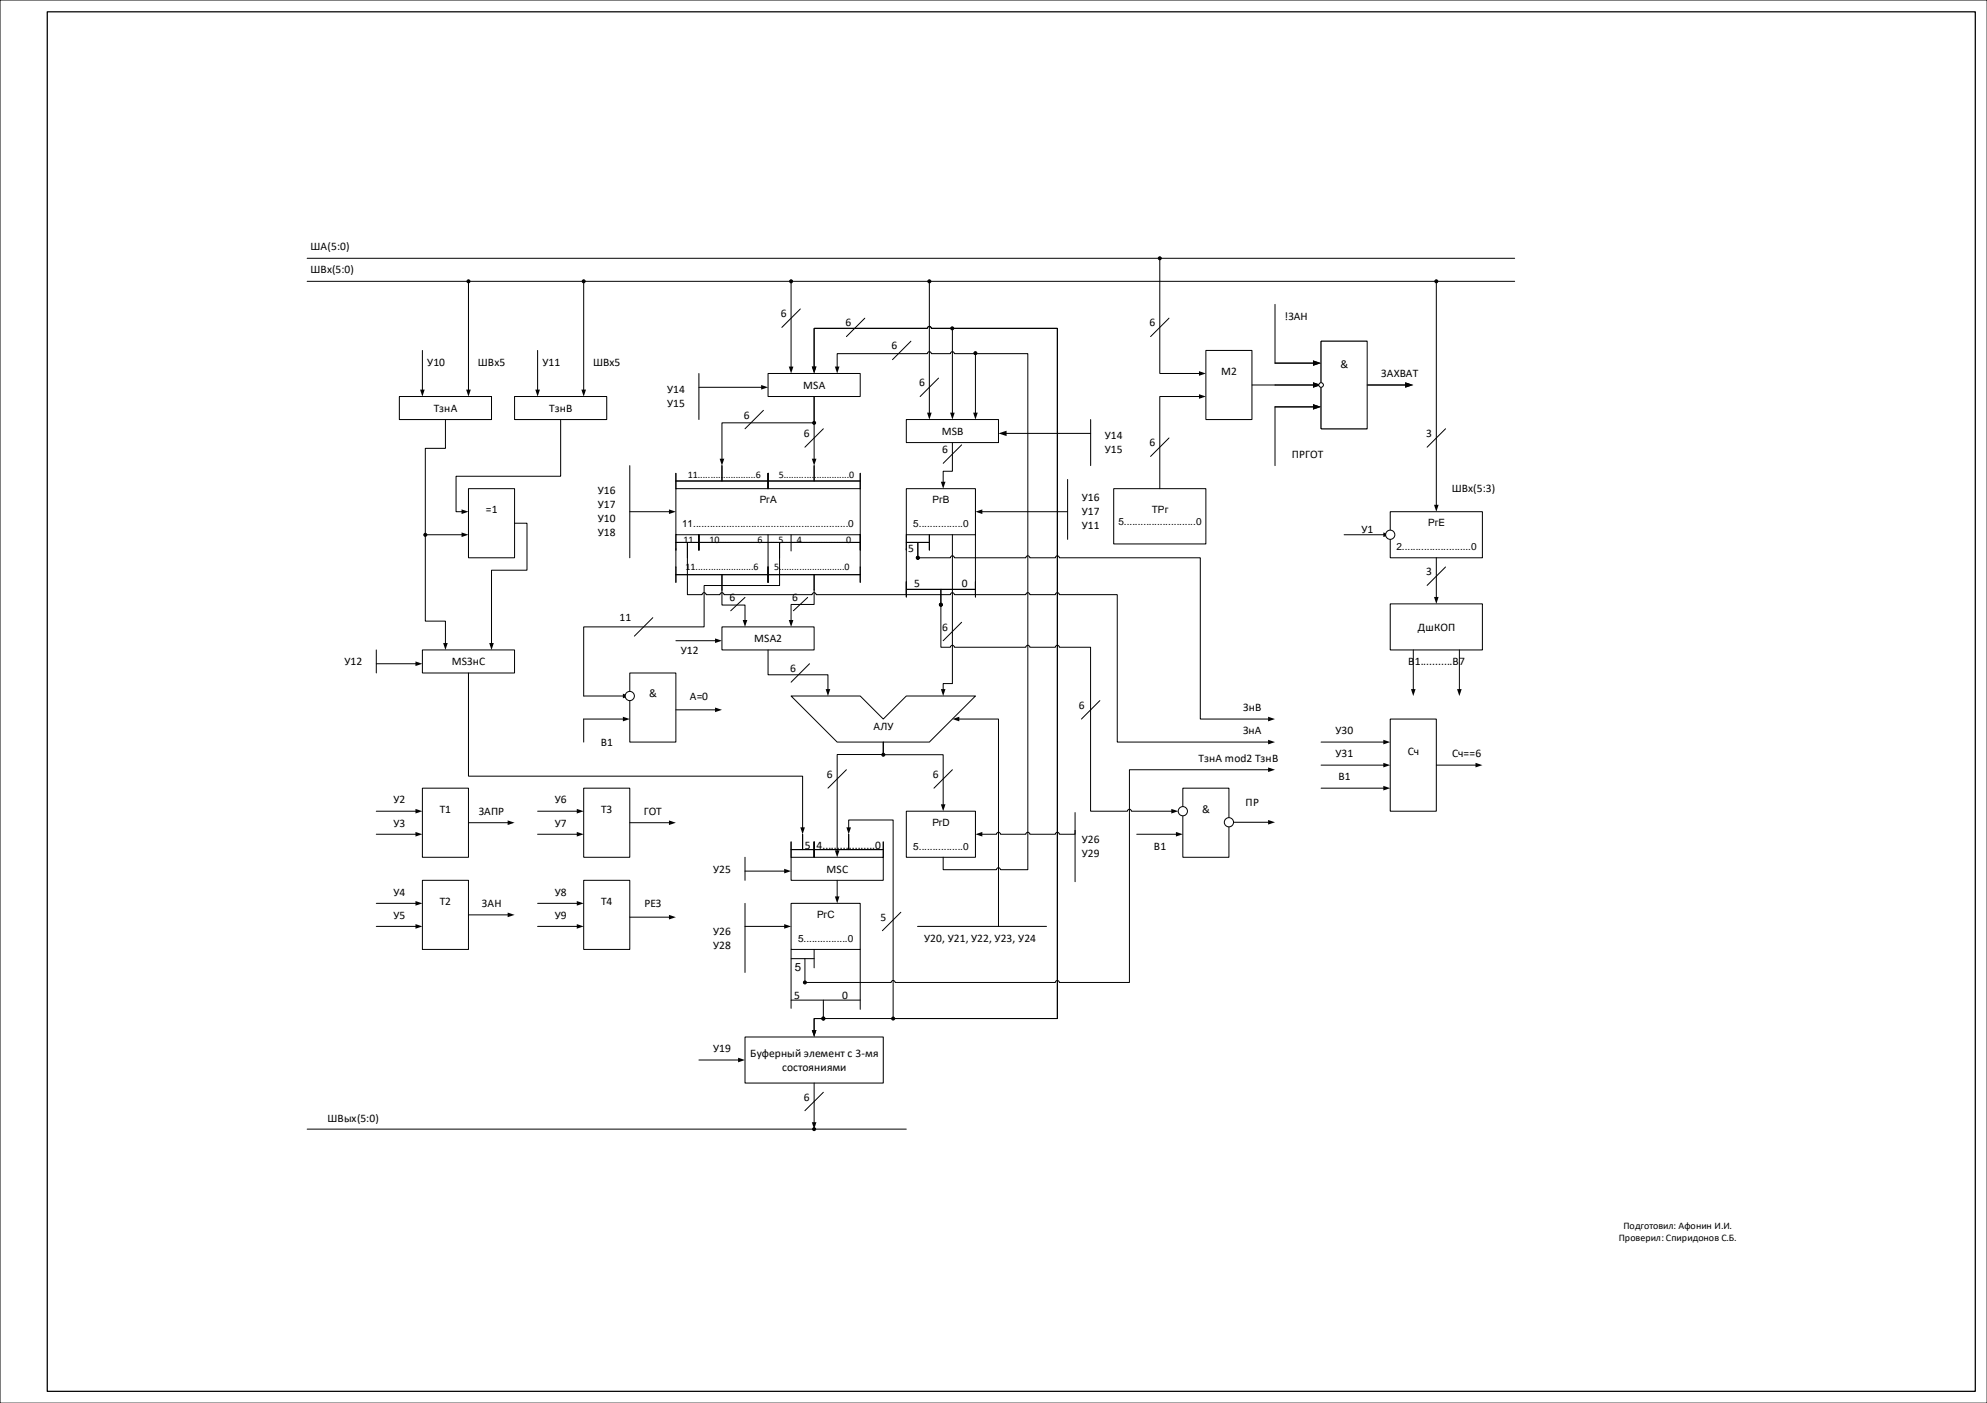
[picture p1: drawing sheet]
<svg xmlns="http://www.w3.org/2000/svg" width="841mm" height="594mm" viewBox="0 0 841 594" stroke-linecap="round" stroke-linejoin="round" font-family="sans-serif">
<path d="M130 109.3h511.1M130 119.1h511.1M130 478h253.6M0 594v-594h841v594" fill="none" stroke="#000" stroke-width=".42"/>
<path d="M20 5h816v584h-816z" fill="none" stroke="#000" stroke-width=".53"/>
<path d="M286 206.9h78.1v19.5h-78.1z" fill-rule="evenodd" fill="#fff"/>
<path d="M286 206.9h78.1v19.5h-78.1z" fill="none" stroke="#000" stroke-width=".42"/>
<path d="M383.6 206.9h29.2v19.5h-29.2z" fill-rule="evenodd" fill="#fff"/>
<path d="M383.6 206.9h29.2v19.5h-29.2z" fill="none" stroke="#000" stroke-width=".42"/>
<path d="M383.6 343.4h29.2v19.5h-29.2z" fill-rule="evenodd" fill="#fff"/>
<path d="M383.6 343.4h29.2v19.5h-29.2z" fill="none" stroke="#000" stroke-width=".42"/>
<path d="M334.8 294.6h29.3l9.7 9.8 9.8-9.8h29.2l-19.5 19.6h-39z" fill-rule="evenodd" fill="#fff"/>
<path d="M334.8 294.6h29.3l9.7 9.8 9.8-9.8h29.2l-19.5 19.6h-39z" fill="none" stroke="#000" stroke-width=".42"/>
<path d="M334.8 382.4h29.3v19.5h-29.3z" fill-rule="evenodd" fill="#fff"/>
<path d="M334.8 382.4h29.3v19.5h-29.3z" fill="none" stroke="#000" stroke-width=".42"/>
<path d="M305.6 265.4h39v9.7h-39z" fill-rule="evenodd" fill="#fff"/>
<path d="M305.6 265.4h39v9.7h-39z" fill="none" stroke="#000" stroke-width=".42"/>
<path d="M325.1 158.1h39v9.8h-39z" fill-rule="evenodd" fill="#fff"/>
<path d="M325.1 158.1h39v9.8h-39z" fill="none" stroke="#000" stroke-width=".42"/>
<path d="M383.6 177.6h39v9.8h-39z" fill-rule="evenodd" fill="#fff"/>
<g fill="none" stroke="#000" stroke-width=".42">
<path d="M334.8 119.1v36.3M393.3 119.1v55.8M403 139l.1 35.9M354.3 155.4v-5.7h38.2a.83 .83 0 0 1 .8-.8 .83 .83 0 0 1 .9 .8h8a.83 .83 0 0 1 .9-.8 .83 .83 0 0 1 .8 .8h31.1v218.5h-11.6a.83 .83 0 0 0-.8-.9 .83 .83 0 0 0-.8 .9h-22.6v-5.3M412.8 149.5v25.4M344.6 167.9v11.1h-39v15.4M383.6 177.6h39v9.8h-39zM403.1 187.4v12.1h-3.9v4.7M290.9 236.1v15.6h6.3a.83 .83 0 0 1 .8-.8 .83 .83 0 0 1 .8 .8h5.9a.83 .83 0 0 1 .9-.8 .83 .83 0 0 1 .8 .8h37.3a.83 .83 0 0 1 .9-.8 .83 .83 0 0 1 .8 .8h56.8a.83 .83 0 0 1 .9-.8 .83 .83 0 0 1 .8 .8h30.3a.83 .83 0 0 1 .8-.8 .83 .83 0 0 1 .8 .8h10.9a.83 .83 0 0 1 .8-.8 .83 .83 0 0 1 .8 .8h24.6v62.5h64M383.6 226.4v26.3M383.6 229.6h9.7M388.5 229.6v6.5h13.7a.83 .83 0 0 1 .9-.8 .83 .83 0 0 1 .8 .8h30.3a.83 .83 0 0 1 .8-.8 .83 .83 0 0 1 .8 .8h10.9a.83 .83 0 0 1 .8-.8 .83 .83 0 0 1 .8 .8h59.7v68.3h28.9"/>
<path d="M393.3 226.4v6.5M403.1 226.4v63h-3.9v2.6M412.8 226.4v26.3M305.6 249.8v6.3h9.7v6.6M383.6 249.5h29.2M398.2 249.5v24.5h4a.83 .83 0 0 1 .9-.8 .83 .83 0 0 1 .8 .8h30.3a.83 .83 0 0 1 .8-.8 .83 .83 0 0 1 .8 .8h10.9a.83 .83 0 0 1 .8-.8 .83 .83 0 0 1 .8 .8h13.3v69.4h15.6a.83 .83 0 0 1 .8-.8 .83 .83 0 0 1 .8 .8h17.2M325.1 275.1v10.6h25.3v6.3M399.2 340.7v-21.2h-25.4v-5.3v5.2h-19.5v40.8"/>
<circle cx="334.8" cy="119.1" r=".63"/>
<circle cx="393.3" cy="119.1" r=".64"/>
<circle cx="403" cy="139" r=".64"/>
<circle cx="412.8" cy="149.5" r=".63"/>
<circle cx="388.5" cy="236.1" r=".63"/>
<circle cx="398.2" cy="256" r=".63"/>
<circle cx="344.6" cy="478" r=".64"/>
</g>
<g fill="#000">
<path d="M333.8 155.2h2l-1 2.9zM353.3 155.2h2l-1 2.9zM392.4 174.7h1.9l-1 2.9zM402.1 174.7h2l-1 2.9zM411.9 174.7h1.9l-1 2.9zM304.6 194.2h1.9l-.9 2.9zM398.2 204h2l-1 2.9zM314.3 262.5h2l-1 2.9zM349.4 291.7h2l-1 2.9zM398.2 291.7h2l-1 2.9zM536.7 303.4l2.9 1-2.9 1zM536.7 313.2l2.9 1-2.9 .9z"/>
<path d="M353.3 360h2l-1 2.9zM398.2 340.5h2l-1 2.9zM495.7 342.4l3 1-3 1z"/>
<circle cx="334.8" cy="119.1" r=".63"/>
<circle cx="393.3" cy="119.1" r=".64"/>
<circle cx="403" cy="139" r=".64"/>
<circle cx="412.8" cy="149.5" r=".63"/>
<circle cx="388.5" cy="236.1" r=".63"/>
<circle cx="398.2" cy="256" r=".63"/>
<circle cx="344.6" cy="478" r=".64"/>
</g>
<path d="M500.6 333.7h19.5v29.2h-19.5z" fill-rule="evenodd" fill="#fff"/>
<path d="M500.6 333.7h19.5v29.2h-19.5z" fill="none" stroke="#000" stroke-width=".42"/>
<circle cx="520.1" cy="348.1" r="1.95" fill="#fff"/>
<g fill="none" stroke="#000" stroke-width=".42">
<path d="M344.6 167.9v26.5M481.1 353.2h16.8M522.1 348.1h14.8"/>
<circle cx="344.6" cy="179" r=".64"/>
<circle cx="520.1" cy="348.1" r="1.95"/>
</g>
<g fill="#000">
<path d="M343.6 194.2h1.9l-.9 2.9zM497.7 352.2l2.9 1-2.9 .9zM536.7 347.1l2.9 1-2.9 1z"/>
<circle cx="344.6" cy="179" r=".64"/>
</g>
<path d="M169 167.9h39v9.7h-39z" fill-rule="evenodd" fill="#fff"/>
<path d="M169 167.9h39v9.7h-39z" fill="none" stroke="#000" stroke-width=".42"/>
<path d="M217.8 167.9h39v9.7h-39z" fill-rule="evenodd" fill="#fff"/>
<g fill="none" stroke="#000" stroke-width=".42">
<path d="M198.3 119.1v46.1M247 119.1v46.1M217.8 167.9h39v9.7h-39z"/>
<circle cx="247" cy="119.1" r=".64"/>
</g>
<g fill="#000">
<path d="M197.3 164.9h1.9l-.9 3zM246.1 164.9h1.9l-1 3z"/>
<circle cx="247" cy="119.1" r=".64"/>
</g>
<path d="M198.3 206.9h19.5v29.2h-19.5z" fill-rule="evenodd" fill="#fff"/>
<path d="M188.5 177.6v12.2h-8.5v36.6h15.6M237.3 177.6v24h-44.3v15h2.6M198.3 206.9h19.5v29.2h-19.5z" fill="none" stroke="#000" stroke-width=".42"/>
<path d="M195.4 215.6l2.9 1-2.9 1zM195.4 225.4l2.9 1-2.9 1z" fill="#000"/>
<path d="M178.8 275.1h39v9.8h-39z" fill-rule="evenodd" fill="#fff"/>
<g fill="none" stroke="#000" stroke-width=".42">
<path d="M180 226.4v36.5h8.5v9.6M217.8 221.5h5.2v19.9h-15v31.1M178.8 275.1h39v9.8h-39zM198.3 284.9v43.7h141.4v21.9M334.8 356.4v6.5M334.8 359.7h9.8M339.7 353.2v6.5M344.6 356.4v6.5"/>
<circle cx="180" cy="226.4" r=".63"/>
</g>
<g fill="#000">
<path d="M187.5 272.2h2l-1 2.9zM207 272.2h2l-1 2.9zM338.7 350.2h2l-1 3z"/>
<circle cx="180" cy="226.4" r=".63"/>
</g>
<path d="M178.8 333.7h19.5v29.2h-19.5z" fill-rule="evenodd" fill="#fff"/>
<path d="M178.8 333.7h19.5v29.2h-19.5zM159.3 343.4h16.8M159.3 353.2h16.8M198.3 348.3h16.8" fill="none" stroke="#000" stroke-width=".42"/>
<path d="M175.8 342.4l3 1-3 1zM175.8 352.2l3 1-3 .9zM214.9 347.3l2.9 1-2.9 1z" fill="#000"/>
<path d="M178.8 372.7h19.5v29.2h-19.5z" fill-rule="evenodd" fill="#fff"/>
<path d="M178.8 372.7h19.5v29.2h-19.5zM159.3 382.4h16.8M159.3 392.2h16.8M198.3 387.3h16.8" fill="none" stroke="#000" stroke-width=".42"/>
<path d="M175.8 381.4l3 1-3 1zM175.8 391.2l3 1-3 .9zM214.9 386.3l2.9 1-2.9 1z" fill="#000"/>
<path d="M247 333.7h19.5v29.2h-19.5z" fill-rule="evenodd" fill="#fff"/>
<path d="M247 333.7h19.5v29.2h-19.5zM227.5 343.4h16.9M227.5 353.2h16.9M266.5 348.3h16.9" fill="none" stroke="#000" stroke-width=".42"/>
<path d="M244.1 342.4l2.9 1-2.9 1zM244.1 352.2l2.9 1-2.9 .9zM283.1 347.3l2.9 1-2.9 1z" fill="#000"/>
<path d="M247 372.7h19.5v29.2h-19.5z" fill-rule="evenodd" fill="#fff"/>
<path d="M247 372.7h19.5v29.2h-19.5zM227.5 382.4h16.9M227.5 392.2h16.9M266.5 388.3h16.9" fill="none" stroke="#000" stroke-width=".42"/>
<path d="M244.1 381.4l2.9 1-2.9 1zM244.1 391.2l2.9 1-2.9 .9zM283.1 387.3l2.9 1-2.9 .9z" fill="#000"/>
<path d="M471.3 206.9h39.1v23.4h-39.1z" fill-rule="evenodd" fill="#fff"/>
<g fill="none" stroke="#000" stroke-width=".42">
<path d="M471.3 206.9h39.1v23.4h-39.1z"/>
<circle cx="490.9" cy="109.3" r=".64"/>
</g>
<circle cx="490.9" cy="109.3" r=".64" fill="#000"/>
<path d="M510.4 148.4h19.5v29.2h-19.5z" fill-rule="evenodd" fill="#fff"/>
<path d="M490.9 109.3v48.8h16.8M510.4 148.4h19.5v29.2h-19.5zM507.7 167.9h-16.8v39" fill="none" stroke="#000" stroke-width=".42"/>
<path d="M507.4 157.1l3 1-3 1zM507.4 166.9l3 1-3 .9z" fill="#000"/>
<path d="M559.1 144.5h19.5v37h-19.5z" fill-rule="evenodd" fill="#fff"/>
<path d="M539.6 153.7h16.4M559.1 144.5h19.5v37h-19.5zM539.6 163h16.4M539.6 172.2h16.4M578.6 163h16.4" fill="none" stroke="#000" stroke-width=".42"/>
<path d="M555.7 152.6l3.4 1.1-3.4 1.2zM555.7 161.8l3.4 1.2-3.4 1.1zM555.7 171.1l3.4 1.1-3.4 1.2zM594.7 161.8l3.4 1.2-3.4 1.1z" fill="#000"/>
<path d="M559.1 144.5h19.5v37h-19.5z" fill-rule="evenodd" fill="#fff"/>
<g fill="none" stroke="#000" stroke-width=".42">
<path d="M539.6 128.8v24.9h16.4M178.8 148.4v16.8M227.5 148.4v16.8M559.1 144.5h19.5v37h-19.5zM529.9 163h26.1M556 172.2h-16.4v24.9M578.6 163h16.4M159.3 275.1v9.8M159.3 281h16.8"/>
<circle cx="198.3" cy="119.1" r=".63"/>
</g>
<g fill="#000">
<path d="M555.7 152.6l3.4 1.1-3.4 1.2zM177.8 164.9h1.9l-.9 3zM226.6 164.9h1.9l-1 3zM555.7 161.8l3.4 1.2-3.4 1.1zM555.7 171.1l3.4 1.1-3.4 1.2zM594.7 161.8l3.4 1.2-3.4 1.1zM175.8 280l3 1-3 1z"/>
<circle cx="198.3" cy="119.1" r=".63"/>
</g>
<path d="M588.4 304.4h19.5v39h-19.5z" fill-rule="evenodd" fill="#fff"/>
<path d="M588.4 304.4h19.5v39h-19.5zM559.1 333.7h26.6M607.9 323.9h16.8" fill="none" stroke="#000" stroke-width=".42"/>
<path d="M585.5 332.7l2.9 1-2.9 .9zM624.5 322.9l2.9 1-2.9 1z" fill="#000"/>
<path d="M266.5 284.9h19.5v29.3h-19.5z" fill-rule="evenodd" fill="#fff"/>
<g fill="none" stroke="#000" stroke-width=".42">
<path d="M295.8 158.1v19.5M295.8 164h26.6M266.5 197.1v39M305.6 197.1v6.5M344.6 197.1v6.5M425.7 183.5h35.9M266.5 216.6h16.9M286 200.4v6.5M286 203.6h78.1M325.1 200.4v6.5M364.1 200.4v6.5M415.5 216.6h36.3"/>
<path d="M451.8 203v25.3M286 226.4v20.1M286 229.6h9.8M290.9 229.6v6.5M295.8 226.4v6.5M325.1 226.4v20.1M329.9 236.1v11.8h-31.9v17.5h-51v29.2h16.9M364.1 226.4v20.1M286 243.3h78.1M305.6 243.3v6.5M344.6 243.3v12.6h-9.8v6.8M286 271.2h16.9"/>
<path d="M266.5 284.9h19.5v29.3h-19.5zM247 304.4h16.9M286 300.5h16.9M405.8 304.4h16.8v87.8M559.1 314.2h26.6M455 351.5v1.7h-6.7a.83 .83 0 0 0-.8-.9 .83 .83 0 0 0-.8 .9h-10.9a.83 .83 0 0 0-.8-.9 .83 .83 0 0 0-.8 .9h-10.8a.83 .83 0 0 0-.8-.9 .83 .83 0 0 0-.8 .9h-6.3M315.3 392.2h16.8M315.3 382.4v29.3M388.3 392.2h54.6"/>
</g>
<g fill="#000">
<path d="M322.1 163l3 1-3 .9zM422.6 183.5l3.4-1.2v2.3zM283.1 215.6l2.9 1-2.9 1zM412.8 216.6l3-1v2zM302.6 270.3l3 .9-3 1zM333.8 262.5h2l-1 2.9zM263.6 293.7l2.9 .9-2.9 1zM302.6 299.5l3 1-3 1zM263.6 303.4l2.9 1-2.9 1zM403.1 304.4l2.9-1v2zM585.5 313.2l2.9 1-2.9 .9zM412.8 353.2l3-1v1.9z"/>
<path d="M331.9 391.2l2.9 1-2.9 .9z"/>
</g>
<circle cx="266.5" cy="294.6" r="1.95" fill="#fff"/>
<circle cx="266.5" cy="294.6" r="1.95" fill="none" stroke="#000" stroke-width=".42"/>
<circle cx="500.6" cy="343.4" r="1.95" fill="#fff"/>
<g fill="none" stroke="#000" stroke-width=".42">
<path d="M455 344v29.3"/>
<circle cx="500.6" cy="343.4" r="1.95"/>
</g>
<path d="M334.8 362.9h39v9.8h-39z" fill-rule="evenodd" fill="#fff"/>
<path d="M461.6 177.6v19.5M559.1 323.9h26.6M315.3 368.8h16.8M315.3 362.9v9.8M334.8 362.9h39v9.8h-39zM354.3 372.7v7" fill="none" stroke="#000" stroke-width=".42"/>
<path d="M585.5 322.9l2.9 1-2.9 1zM331.9 367.8l2.9 1-2.9 .9zM353.3 379.5h2l-1 2.9z" fill="#000"/>
<path d="M588.4 216.6h39v19.5h-39z" fill-rule="evenodd" fill="#fff"/>
<path d="M588.4 216.6h39v19.5h-39z" fill="none" stroke="#000" stroke-width=".42"/>
<path d="M588.4 255.6h39v19.5h-39z" fill-rule="evenodd" fill="#fff"/>
<path d="M568.9 226.4h16.8M607.9 236.1v16.9M588.4 255.6h39v19.5h-39zM598.1 275.1v16.9M617.6 275.1v16.9" fill="none" stroke="#000" stroke-width=".42"/>
<path d="M585.5 225.4l2.9 1-2.9 1zM606.9 252.7h2l-1 2.9zM597.2 291.7h1.9l-1 2.9zM616.7 291.7h1.9l-1 2.9z" fill="#000"/>
<circle cx="588.4" cy="226.4" r="1.95" fill="#fff"/>
<g fill="none" stroke="#000" stroke-width=".42">
<path d="M607.9 119.1v94.8M247 304.4v9.8M344.6 356.4v6.5M344.6 359.7h29.2M359.2 350.5v-3.4h18.8v84.1M359.2 353.2v6.5M373.8 356.4v6.5"/>
<circle cx="607.9" cy="119.1" r=".64"/>
<circle cx="588.4" cy="226.4" r="1.95"/>
<circle cx="373.8" cy="319.5" r=".63"/>
<circle cx="378" cy="431.2" r=".63"/>
</g>
<g fill="#000">
<path d="M606.9 213.7h2l-1 2.9zM358.2 350.2h2l-1 3z"/>
<circle cx="607.9" cy="119.1" r=".64"/>
<circle cx="373.8" cy="319.5" r=".63"/>
<circle cx="378" cy="431.2" r=".63"/>
</g>
<path d="M315.3 439h58.5v19.5h-58.5z" fill-rule="evenodd" fill="#fff"/>
<path d="M315.3 439h58.5v19.5h-58.5zM295.8 448.7h16.8M344.6 458.5v16.8" fill="none" stroke="#000" stroke-width=".42"/>
<path d="M312.4 447.8l2.9 .9-2.9 1zM343.6 475.1h1.9l-.9 2.9z" fill="#000"/>
<circle cx="559.1" cy="163" r=".98" fill="#fff"/>
<g fill="none" stroke="#000" stroke-width=".42">
<path d="M338.7 130.8l-7.8 7.8M366 134.7l-7.8 7.8M494.8 134.7l-7.8 7.8M344.6 155.4v-16.4h47.9a.83 .83 0 0 1 .8-.8 .83 .83 0 0 1 .9 .8h53.3v292.2h-99M385.5 144.5l-7.8 7.8M323.1 173.7l-7.8 7.8M397.2 160.1l-7.8 7.8M348.5 181.5l-7.8 7.8M407 188.3l-7.8 7.8M494.8 185.4l-7.8 7.8M611.8 181.5l-7.8 7.8M295.8 226.4v6.5"/>
<path d="M295.8 229.6h68.3M329.9 229.6v6.5M334.8 226.4v6.9M364.1 226.4v6.5M315.3 252.9l-6 5.7M341.8 252.9l-6 5.7M611.8 240l-7.8 7.8M276.3 261.5l-7.8 7.8M407 263.4l-7.8 7.8M342.6 281l-7.8 7.8M465.5 296.6l-7.8 7.8M358.2 325.9l-7.8 7.8"/>
<path d="M403.1 325.9l-7.8 7.8M536.9 325.9h-58.9v90h-29.7a.83 .83 0 0 0-.8-.8 .83 .83 0 0 0-.8 .8h-67.9a.83 .83 0 0 0-.8-.8 .83 .83 0 0 0-.8 .8h-36.5v-10.1M381.3 386.2l-7.9 7.8M334.8 401.9v25M334.8 405.8h9.8M344.6 401.9v7.8M364.1 401.9v25.4M334.8 423.4h29.3M348.5 431.2h-3.9v5.1M348.5 423.4v7.8M348.5 462.4l-7.8 7.8"/>
<circle cx="559.1" cy="163" r=".98"/>
<circle cx="340.7" cy="415.9" r=".64"/>
<circle cx="348.5" cy="431.2" r=".64"/>
</g>
<g fill="#000">
<path d="M343.6 155.2h1.9l-.9 2.9zM536.7 324.9l2.9 1-2.9 .9zM343.6 436.1h1.9l-.9 2.9z"/>
<circle cx="340.7" cy="415.9" r=".64"/>
<circle cx="348.5" cy="431.2" r=".64"/>
</g>
<g font-size="4.9">
<text x="131.4" y="106">ША(5:0)</text>
<text x="131.4" y="115.7">ШВх(5:0)</text>
<text x="330.5" y="134.3">6</text>
<text x="543.6" y="135.3">!ЗАН</text>
<text x="357.8" y="138.2">6</text>
<text x="486.5" y="138.2">6</text>
<text x="377.3" y="147.9">6</text>
<text x="180.9" y="154.8">У10</text>
<text x="202.3" y="154.8">ШВх5</text>
<text x="229.6" y="154.8">У11</text>
<text x="251" y="154.8">ШВх5</text>
<text x="567.3" y="155.6">&amp;</text>
<text x="516.9" y="158.6">M2</text>
<text x="584.6" y="159.6">ЗАХВАТ</text>
<text x="282.3" y="166.4">У14</text>
<text x="340" y="164.5">MSA</text>
<text x="389" y="163.5">6</text>
<text x="282.3" y="172.4">У15</text>
<text x="183.6" y="174.3">ТзнА</text>
<text x="232.4" y="174.3">ТзнВ</text>
<text x="314.8" y="177.2">6</text>
<text x="340.2" y="185">6</text>
<text x="398.6" y="184">MSB</text>
<text x="467.7" y="185.9">У14</text>
<text x="603.6" y="185">3</text>
<text x="398.7" y="191.8">6</text>
<text x="467.7" y="191.9">У15</text>
<text x="486.5" y="188.9">6</text>
<text x="546.7" y="193.8">ПРГОТ</text>
<text x="253" y="209.3">У16</text>
<text x="614.4" y="208.4">ШВх(5:3)</text>
<text x="253" y="215.2">У17</text>
<text x="457.9" y="212.3">У16</text>
<text x="205.6" y="217.1">=1</text>
<text x="253" y="221.1">У10</text>
<text x="457.9" y="218.2">У17</text>
<text x="253" y="227.1">У18</text>
<text x="457.9" y="224.1">У11</text>
<text x="576.2" y="225.5">У1</text>
<text x="384.4" y="233.8">5</text>
<text x="603.6" y="243.6">3</text>
<text x="386.9" y="248.6">5</text>
<text x="407.1" y="248.6">0</text>
<text x="308.8" y="254.3">6</text>
<text x="335.3" y="254.3">6</text>
<text x="262.2" y="263.1">11</text>
<text x="398.7" y="267">6</text>
<text x="600.1" y="267">ДшКОП</text>
<text x="319.2" y="271.8">MSA2</text>
<text x="145.7" y="281.6">У12</text>
<text x="191.3" y="281.6">MSЗнС</text>
<text x="288.2" y="276.7">У12</text>
<text x="596" y="281.6">B1...........B7</text>
<text x="334.4" y="284.5">6</text>
<text x="274.7" y="295.2">&amp;</text>
<text x="292" y="296.2">A=0</text>
<text x="456.5" y="300.1">6</text>
<text x="526.2" y="301.1">ЗнВ</text>
<text x="369.7" y="309">АЛУ</text>
<text x="526.1" y="310.9">ЗнА</text>
<text x="565.2" y="310.9">У30</text>
<text x="254.3" y="315.7">B1</text>
<text x="507.3" y="322.6">ТзнА mod2 ТзнВ</text>
<text x="565.2" y="320.6">У31</text>
<text x="595.8" y="319.6">Сч</text>
<text x="614.5" y="320.6">Сч==6</text>
<text x="350" y="329.4">6</text>
<text x="394.8" y="329.4">6</text>
<text x="566.4" y="330.4">B1</text>
<text x="166.5" y="340.1">У2</text>
<text x="234.8" y="340.1">У6</text>
<text x="527.2" y="341.1">ПР</text>
<text x="186.1" y="344">T1</text>
<text x="202.7" y="345">ЗАПР</text>
<text x="254.4" y="344">T3</text>
<text x="272.5" y="345">ГОТ</text>
<text x="508.8" y="344">&amp;</text>
<text x="166.5" y="349.9">У3</text>
<text x="234.8" y="349.9">У7</text>
<text x="340.7" y="359.5">5</text>
<text x="345.6" y="359.5">4..................0</text>
<text x="457.9" y="356.7">У26</text>
<text x="488.4" y="359.6">B1</text>
<text x="457.9" y="362.6">У29</text>
<text x="301.8" y="369.4">У25</text>
<text x="349.8" y="369.4">MSC</text>
<text x="166.5" y="379.2">У4</text>
<text x="186.1" y="383">T2</text>
<text x="234.8" y="379.2">У8</text>
<text x="254.4" y="383">T4</text>
<text x="166.5" y="388.9">У5</text>
<text x="203.9" y="384">ЗАН</text>
<text x="234.8" y="388.9">У9</text>
<text x="272.7" y="384">РЕЗ</text>
<text x="372.6" y="389.9">5</text>
<text x="301.8" y="395.7">У26</text>
<text x="301.8" y="401.6">У28</text>
<text x="391.2" y="398.7">У20, У21, У22, У23, У24</text>
<text x="336.4" y="410.9">5</text>
<text x="336.1" y="423.1">5</text>
<text x="356.4" y="423.1">0</text>
<text x="301.8" y="445.5">У19</text>
<text x="317.5" y="447.4">Буферный элемент с 3-мя</text>
<text x="331" y="453.3">состояниями</text>
<text x="340.2" y="466">6</text>
<text x="138.7" y="474.8">ШВых(5:0)</text>
</g>
<g font-size="4.2">
<text x="291.1" y="202.4">11.......................6</text>
<text x="329.6" y="202.4">5..........................0</text>
<text x="321.5" y="212.9">РгА</text>
<text x="394.7" y="212.9">РгB</text>
<text x="487.5" y="217.4">ТРг</text>
<text x="288.7" y="223.1">11........................................................0</text>
<text x="386.5" y="223.1">5................0</text>
<text x="473.3" y="222.5">5..........................0</text>
<text x="604.4" y="222.6">РгE</text>
<text x="289.3" y="229.7">11</text>
<text x="300.3" y="229.7">10..................................................0</text>
<text x="320.7" y="229.7">6</text>
<text x="329.4" y="229.7">5</text>
<text x="337.2" y="229.7">4</text>
<text x="591" y="232.8">2.........................0</text>
<text x="290.1" y="241.4">11.......................6</text>
<text x="327.6" y="241.4">5..........................0</text>
<text x="394.6" y="349.5">РгD</text>
<text x="386.5" y="359.6">5................0</text>
<text x="345.8" y="388.5">РгC</text>
<text x="337.8" y="398.7">5................0</text>
<text x="687.2" y="520.4">Подготовил: Афонин И.И.</text>
<text x="685.2" y="525.5">Проверил: Спиридонов С.Б.</text>
</g>
</svg>
